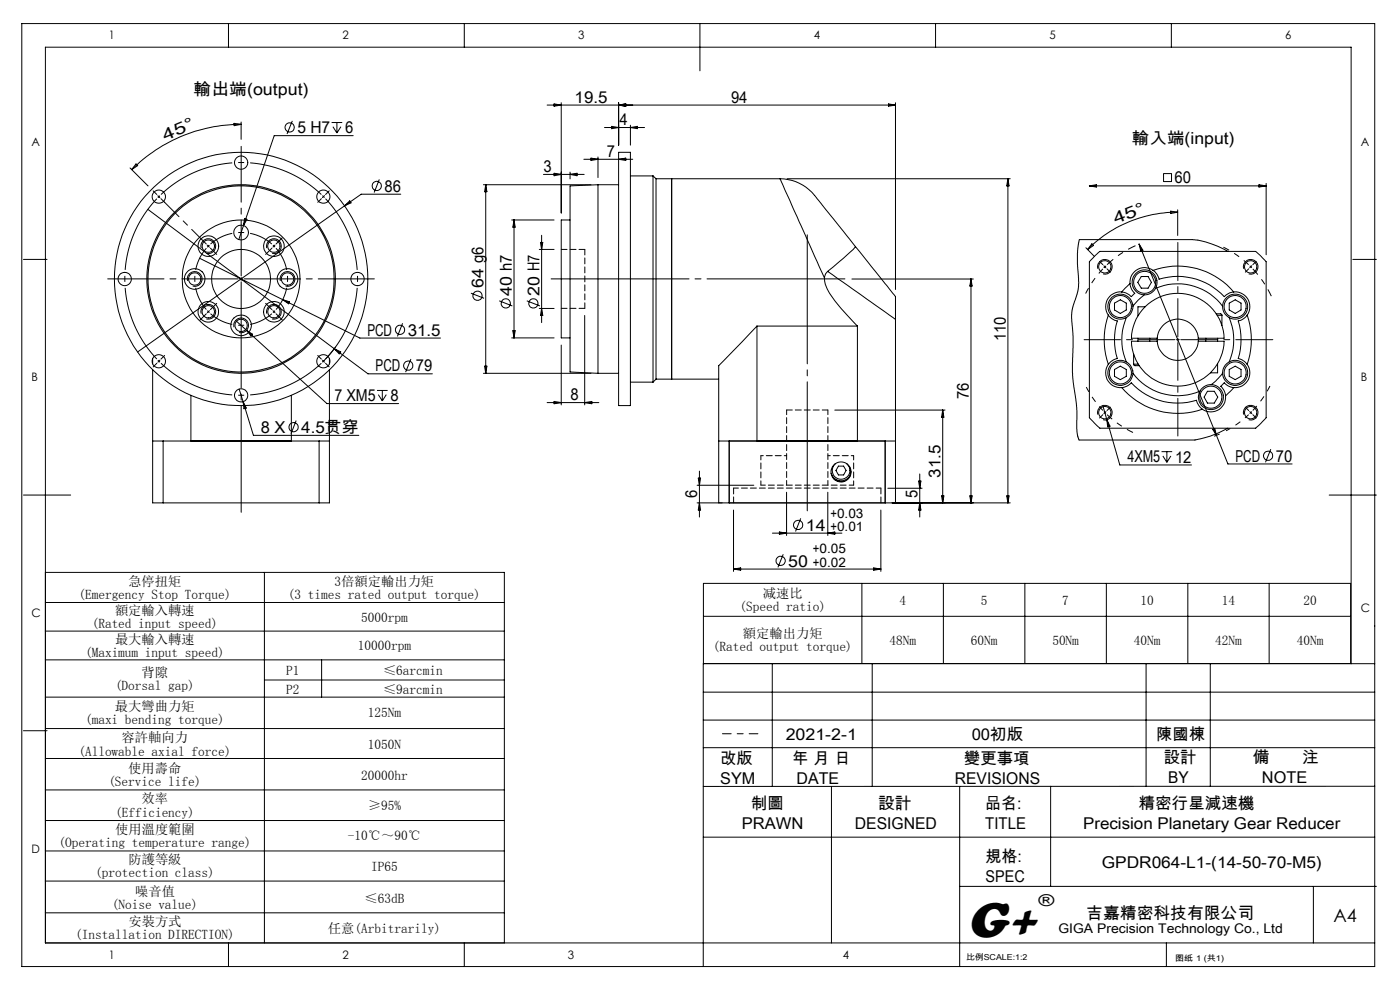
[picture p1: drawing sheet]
<svg xmlns="http://www.w3.org/2000/svg" width="297mm" height="210mm" viewBox="0 0 297 210" stroke-linecap="round" stroke-linejoin="round" font-family="sans-serif">
<g fill="none" stroke="#000" stroke-width=".21">
<path d="M4.6 5h287v200h-287zM48.5 5v5M98.5 5v5M148.5 5v10M198.5 5v5M248.5 5v5M27.6 35.6l3.8 3.8M28.9 34.8l.3 .3-1.3 .9zM49.6 26.2l1.6 .2-1.5 .3zM51.2 26.4a32.8 32.8 0 0 0-23.3 9.6M51.2 25.9v3.7M62 25.6l-1.1 2.8"/>
<path d="M70.3 26h2.3M70.6 26.9l.9 1.3M71.5 26v2.2M72.3 26.9l-.8 1.3M74.9 28.8h-16.7l-6.6 19.1M80.5 38.1l-1.1 2.7M102.6 39.2h22.8M103 39.2v40M103 39.2l.3 1.5h-.5zM115.3 37h8.6M116.1 22.3h73.9M117.5 22l1.6 .3-1.6 .2z"/>
<path d="M117.5 36.8l1.6 .2-1.6 .3zM119.1 21.8v23.4M120.9 36.5v1.5M120.9 37l1.5-.2v.5zM123.9 33.8h10.3M125.4 33.5l1.5 .3-1.5 .2zM126.9 39.2v40M126.9 39.2l-6 .2v39.5l6 .3M126.9 33.3v4.4M126.9 39.2h4.3M128.2 27h8.5M129.8 26.8l1.4 .2-1.4 .3z"/>
<path d="M131.2 32.3h2.5v53.7h-2.5zM131.2 21.8v9M131.2 22.3l1.6-.3v.5zM131.2 33.8l1.6-.3v.5zM133.7 26.6v4.2M133.7 27l1.5-.2v.5zM133.7 37.3h4.8M138.5 37.3v43.8M138.5 37.3l.7 .6M139.2 37.9v42.5M139.2 37.9h26.3M142.5 37.9v42.5z"/>
<path d="M165.5 37.9a10.4 10.4 0 0 1 8.3 4.8l7.7 9.6M165.5 37.9l9.4 21.1M167 37.9h47.3M188.5 22l1.5 .3-1.5 .2zM190 21.8v39.6M213.8 37.9v68.8M213.8 37.9l.3 1.5h-.5zM231.1 39.4h37.5M231.1 39.4l1.5-.2v.5zM246.8 36.8h1.7v1.7h-1.7zM267.1 39.2l1.5 .2-1.5 .3zM268.6 38.9v15.1"/>
<path d="M5 55h5M31.4 44.4l39.5 29.6M33.5 41.5l.4 .4M33.9 41.5l-.4 .4M39.8 59.6a1.56 1.56 0 0 1 1.4-2 1.56 1.56 0 0 1 1.7 1.7 1.56 1.56 0 0 1-2 1.4M42.3 54.8l17.7 8.8M42.7 52.6a1.56 1.56 0 0 1 1.4-1.9 1.56 1.56 0 0 1 1.6 1.7 1.56 1.56 0 0 1-1.9 1.3M44 52l.2 .2M44.2 52.2l-.2 .2M44.2 52.2l.2 .2M44.4 52l-.2 .2M51.6 47.9l-.9 2.9"/>
<path d="M51.9 46.3l.5 .2-.8 1.4zM56.6 52.6a1.56 1.56 0 0 1 1.3-1.9 1.56 1.56 0 0 1 1.7 1.6 1.56 1.56 0 0 1-1.9 1.4M59.5 59.6a1.56 1.56 0 0 1 1.3-2 1.56 1.56 0 0 1 1.7 1.7 1.56 1.56 0 0 1-1.9 1.4M73.1 43.7l-43.9 31M73.1 43.7l1.1-1.1 .3 .4zM85 41.2h-8.4l-3.5 2.5M108.5 46.7h9M109 46.7v25M109 46.7l.3 1.5h-.5zM114.4 52.9h3.1M114.7 51.4h.4l-.2 1.5zM114.9 49.9v18.5"/>
<path d="M120.9 46.7h-1.8v25h1.8M174.9 59a5.5 5.5 0 0 0 1.1 3.2 46.9 46.9 0 0 0 5.9 7M175.6 57.6l14.4 10.2M175.6 57.6l-.4 .5-.3 .9M180.7 59.2h25.8M181.5 52.3l7.9 9.9a1.79 1.79 0 0 1 .6 2v3.6M181.5 52.3a35.5 35.5 0 0 1-5.9 5.3M206 59.2v47.5M206 59.2l.2 1.5h-.5zM230.4 52.6l1.8 1.8M231.6 51.7l.4 .4-1.3 .8zM232.4 54.1l.9-.8h33.1l2 1.9 .2 .3v33.1l-1.6 1.7-.6 .5h-33.1l-1.9-1.9-.3-.3v-33.1z"/>
<path d="M232.9 57a1.56 1.56 0 0 1 1.3-2 1.56 1.56 0 0 1 1.7 1.7 1.56 1.56 0 0 1-1.9 1.4M234.2 56.4l.2 .2M234.4 56.6l-.2 .2M234.4 56.6l.2 .2M234.6 56.4l-.2 .2M241.7 51.8l18.8 46.6h13.6M241.7 51.8l.8 1.3-.5 .2zM242.1 58.7h1.5l.7 1.2-.7 1.2h-1.5l-.7-1.2zM244.6 57.4a15.5 15.5 0 0 1 17.1 4.5M244.6 57.4a3.1 3.1 0 0 0-3.3-.2 3.1 3.1 0 0 0-1.6 3M244.6 57.4a3.1 3.1 0 0 1 1.3 1.8 13.5 13.5 0 0 1 13.8 3.7 3.3 3.3 0 0 1 2-1M248.4 44.8l1.4 .2-1.4 .3z"/>
<path d="M249.8 45a26.9 26.9 0 0 0-19.1 7.9M249.8 44.5v5.4M260.5 53.3a17.1 17.1 0 0 0-6.8-2.4l-24.7-.1-.4 2.9 .2 7.1-.3 1.6-1 2.9-.2 1.4 .3 4.5-.1 8.6 .9 6.6 .1 5.1 .4 1.8h24.6a23.3 23.3 0 0 0 7-2.5M263.8 57a1.56 1.56 0 0 1 1.4-2 1.56 1.56 0 0 1 1.7 1.7 1.56 1.56 0 0 1-2 1.4M287 55h5M32.4 78.4v28.3h2.2M32.4 76.1v1.1M42.7 66.5a1.56 1.56 0 0 1 1.4-1.9 1.56 1.56 0 0 1 1.7 1.7 1.56 1.56 0 0 1-2 1.4M49.6 69.4a1.56 1.56 0 0 1 1.4-1.9 1.56 1.56 0 0 1 1.7 1.6 1.56 1.56 0 0 1-2 1.4M50 68l2.3 2.1M52.3 70.1l17.1 15.5h15.2M52.3 70.1l1.3 .8-.4 .4z"/>
<path d="M56.6 66.5a1.56 1.56 0 0 1 1.4-1.9 1.56 1.56 0 0 1 1.6 1.7 1.56 1.56 0 0 1-1.9 1.4M60 63.6l16.3 8.1h17.2M60 63.6l1.4 .4-.2 .4zM69.9 78.4v28.3h-2.2M69.9 76.1v1.1M70.9 74l7.2 5.3h13.6M70.9 74l1.4 .6-.3 .5zM71.2 73.5l-2.8 3.3M85.4 68.6l-1.1 2.8M87.2 76.2l-1.2 2.7M99.9 62.2l2.8 1.1M102.6 79.2h22.8"/>
<path d="M102.8 77.7h.5l-.3 1.5zM105.9 63.8l2.8 1.1M108.5 71.7h9M108.8 70.2h.5l-.3 1.5zM111.8 63.8l2.7 1.1M114.4 65.4h3.1M114.9 65.4l.2 1.5h-.4zM119.1 73.2v12.7M124 66.9v19M126.9 79.2h4.3M160.6 69.2l-8.1 8.4v29.1h2.2M160.6 69.2h21.3"/>
<path d="M160.6 69.2v24.3M181.9 69.2v24.3M190 67.8v38.9h-2.2M235.1 66.8a15.9 15.9 0 0 0 0 10.5M235.1 77.3a3.1 3.1 0 0 0-.1 3.4 3.1 3.1 0 0 0 3 1.5M235.1 66.8a3 3 0 0 0 1.9 1.3 13.5 13.5 0 0 0 0 8 3.5 3.5 0 0 0-1.9 1.2M236.4 64.3l1.3-.7 1.2 .7v1.4l-1.2 .8-1.3-.8zM236.4 78.4l1.3-.7 1.2 .7v1.4l-1.2 .7-1.3-.7zM238 61.9a3.1 3.1 0 0 0-3 1.6 3.1 3.1 0 0 0 .1 3.3M238.9 67.4a12 12 0 0 0 0 9.4M239.7 60.2l-1.7 1.7M239.7 60.2a3.1 3.1 0 0 0 1 2l-.7 .7a3.3 3.3 0 0 0-2-1"/>
<path d="M240.3 79.2a11.8 11.8 0 0 0 14.3 3.8M240.5 77.2l.2 .4h1M240.5 77.2h1M240.5 75.1v2.1M241.4 71.7v.7M242.7 62.5l-1.3 1.2-1.1 1.3M242.9 65.1h-1.5v1.9M243.9 71.7v.7M245.1 61.2a11.9 11.9 0 0 1 14.3 3.8M245.5 72.4a4.4 4.4 0 0 0 4.4 4 4.4 4.4 0 0 0 4.3-4M245.5 72.4h-5.5a9.8 9.8 0 0 0 9.9 9.5 9.8 9.8 0 0 0 9.8-9.5h-5.5M245.5 71.7h-5.5a9.8 9.8 0 0 1 9.9-9.5 9.8 9.8 0 0 1 9.8 9.5h-5.5"/>
<path d="M245.5 71.7a4.4 4.4 0 0 1 4.4-4 4.4 4.4 0 0 1 4.3 4M245.5 71.7v.7M254.2 71.7v.7M255.8 71.7v.7M258 66.6h1l.2 .3M258.2 66.9h1M258.3 77.1v2h-1.5M258.3 71.7v.7M259.2 66.9v2.2M259.4 79.2l-1.4 1.6-1 .8M260.8 67.4a12 12 0 0 1 0 9.4M260.8 78.4l1.2-.7 1.3 .7v1.4l-1.3 .7-1.2-.7z"/>
<path d="M260.8 64.3l1.2-.7 1.3 .7v1.4l-1.3 .8-1.2-.8zM261.7 61.9a3.1 3.1 0 0 1 3 1.6 3.1 3.1 0 0 1-.1 3.3M264.6 77.3a3.1 3.1 0 0 1 .2 3.4 3.1 3.1 0 0 1-3.1 1.5M264.6 66.8a15.9 15.9 0 0 1 0 10.5M264.6 66.8a3 3 0 0 1-1.9 1.3 13.5 13.5 0 0 1 0 8 3.5 3.5 0 0 1 1.9 1.2M32.4 93.5h2.2M34.6 93.5h33.1M34.6 93.5v13.2M40.5 83.8v9.7M50.7 82.5l.9 2.7M51.6 85.2l2.2 7.1h22.3M51.6 85.2l.6 1.4-.4 .1z"/>
<path d="M61.8 83.8v9.7M62.8 89.2l-1.1 2.8M67.7 93.5h2.2M67.7 93.5v13.2M80 82.8h2.2M80.3 83.7l.8 1.3M81.1 82.8v2.2M82 83.7l-.9 1.3M116.1 85.4h10.9M117.5 85.2l1.6 .2-1.6 .2zM124 85.4l1.6-.2v.4zM133.7 81.1h4.8"/>
<path d="M139.2 80.4l-.7 .7M139.2 80.4h13.3M148.4 99.9v9.8M152.5 93.5h2.2M154.7 93.5h33.1M154.7 93.5v13.2M177.1 87h23.4M177.2 98.3a1.87 1.87 0 0 0-.1 2.8 1.87 1.87 0 0 0 2.7 0 1.87 1.87 0 0 0-.2-2.8M177.9 98.9h1.1l.5 .9-.5 .9h-1.1l-.6-.9zM180.4 99.3v1.6M187.8 93.5v13.2M187.8 93.5h2.2"/>
<path d="M200 87v19.7M200 87l.2 1.5h-.5zM232.9 87.9a1.56 1.56 0 0 1 1.3-1.9 1.56 1.56 0 0 1 1.7 1.6 1.56 1.56 0 0 1-1.9 1.4M234 86l.8 3M234.8 89l2.8 9.6h15.2M234.8 89l.7 1.4-.5 .1zM238 82.2a15.6 15.6 0 0 0 17.1 4.6M238 82.2a3.1 3.1 0 0 0 2-1 13.4 13.4 0 0 0 13.8 3.7 3.5 3.5 0 0 0 1.3 1.9M246.4 95.8h2.3M246.7 96.7l.8 1.4M247.5 95.8v2.3M248.4 96.7l-.9 1.4"/>
<path d="M256.2 83h1.4l.7 1.2-.7 1.3h-1.4l-.8-1.3zM257.2 91l.5-.1 .4 1.4zM258.7 92.1l-1.1 .4M260 84a3.1 3.1 0 0 1-1.5 3 3.1 3.1 0 0 1-3.4-.2M261.7 82.2l-1.7 1.8M261.7 82.2a3.1 3.1 0 0 1-2-1l-.7 .7a3.1 3.1 0 0 1 1 2.1M263.8 87.9a1.56 1.56 0 0 1 1.4-1.9 1.56 1.56 0 0 1 1.7 1.7 1.56 1.56 0 0 1-2 1.3M269.6 95.3l-1.1 2.8M5 105h10M34.6 106.7h33.1M147.9 106.7h5.3M147.9 102.9h12"/>
<path d="M148.1 101.4h.5l-.2 1.5zM148.4 106.7l.2 1.5h-.5zM154.7 106.7h33.1M155.6 108.2v13M163.9 113.1h14.7M165.3 112.8l1.6 .3-1.6 .2zM166.2 117.6l-1.2 2.8M166.9 104.4v9.2M169.9 110l-1.1 2.7M175.6 104.4v9.2M175.6 113.1l1.5-.3v.5zM176.3 100.4a2.19 2.19 0 0 0 2 1.6 2.19 2.19 0 0 0 2.1-1.4"/>
<path d="M176.9 101.5l1 .6 1.1 .1M186.9 108.2v13M188.3 103.6h7.3M189.3 106.7h25M194.9 102.1h.5l-.3 1.5zM195.1 100.5v9.2M195.1 106.7l.3 1.5h-.5zM199.7 105.2h.5l-.2 1.5zM205.7 105.2h.5l-.2 1.5zM213.6 105.2h.5l-.3 1.5zM282 105h10M9.6 121.4h97.4v78.6"/>
<path d="M9.6 127.8h97.4M9.6 133.9h97.4M9.6 140h97.4M56.1 121.4v78.6M68.2 140v7.9M149.2 123.7h137.3v17h-137.3zM149.2 130.7h137.3M155.6 120.7h31.3M155.6 120.7l1.5-.2v.5zM182.8 123.7v17M185.3 120.5l1.6 .2-1.6 .3zM200.1 123.7v17"/>
<path d="M217.4 123.7v17M234.7 123.7v17M252 123.7v17M269.2 123.7v17M5 155h5M9.6 147.9h97.4M9.6 154.5h97.4M56.1 144.2h50.9M149.2 152.7h142.4M149.2 146.8h142.4M149.2 158.6h142.4M163.8 140.8v26"/>
<path d="M185 140.8v26M243.1 140.8v26M256.8 140.8v26M286.6 140.8v-130.8h-277v190h282M291.6 140.8h-142.4v64.2M9.6 160.9h97.4M9.6 167.6h97.4M9.6 174.1h97.4M149.2 177.6h142.4M176.4 166.8v33.2M203.6 166.8v38.2M222.9 166.8v21.2"/>
<path d="M291.6 166.8h-142.4M9.6 180.5h97.4M9.6 186.9h97.4M9.6 193.6h97.4M203.6 188h88.4M278.6 188v12M48.5 200v5M98.5 200v5M247.4 200v5"/>
<circle cx="51.2" cy="34.5" r="1.41"/>
<circle cx="61.5" cy="27" r=".98"/>
<circle cx="79.9" cy="39.5" r=".98"/>
<circle cx="26.5" cy="59.2" r="1.41"/>
<circle cx="33.7" cy="41.7" r="1.4"/>
<circle cx="41.3" cy="59.2" r="1.32"/>
<circle cx="41.3" cy="59.2" r="2.18"/>
<circle cx="44.2" cy="52.2" r="1.32"/>
<circle cx="44.2" cy="52.2" r="2.2"/>
<circle cx="51.1" cy="49.3" r="1.56"/>
<circle cx="51.1" cy="59.2" r="19.7"/>
<circle cx="51.1" cy="59.2" r="12.5"/>
<circle cx="51.1" cy="59.2" r="6.3"/>
<circle cx="51.2" cy="59.2" r="20"/>
<circle cx="51.2" cy="59.2" r="26.9"/>
<circle cx="58.1" cy="52.2" r="2.19"/>
<circle cx="58.1" cy="52.2" r="1.31"/>
<circle cx="61" cy="59.2" r="2.19"/>
<circle cx="61" cy="59.2" r="1.31"/>
<circle cx="68.6" cy="41.7" r="1.41"/>
<circle cx="75.8" cy="59.2" r="1.42"/>
<circle cx="234.4" cy="56.6" r="1.32"/>
<circle cx="242.8" cy="59.9" r="2.65"/>
<circle cx="242.8" cy="59.9" r="2.35"/>
<circle cx="265.3" cy="56.6" r="1.32"/>
<circle cx="33.7" cy="76.6" r="1.41"/>
<circle cx="44.2" cy="66.1" r="1.32"/>
<circle cx="44.2" cy="66.1" r="2.18"/>
<circle cx="51.2" cy="69" r="1.31"/>
<circle cx="51.2" cy="69" r="2.19"/>
<circle cx="58.1" cy="66.1" r="1.31"/>
<circle cx="58.1" cy="66.1" r="2.19"/>
<circle cx="68.6" cy="76.6" r="1.41"/>
<circle cx="84.9" cy="70" r=".98"/>
<circle cx="86.6" cy="77.5" r=".98"/>
<circle cx="101.3" cy="62.7" r=".98"/>
<circle cx="107.3" cy="64.4" r=".98"/>
<circle cx="113.2" cy="64.4" r=".98"/>
<circle cx="237.7" cy="65" r="2.67"/>
<circle cx="237.7" cy="65" r="2.35"/>
<circle cx="237.7" cy="79.1" r="2.66"/>
<circle cx="237.7" cy="79.1" r="2.34"/>
<circle cx="262" cy="65" r="2.35"/>
<circle cx="262" cy="65" r="2.66"/>
<circle cx="262" cy="79.1" r="2.34"/>
<circle cx="262" cy="79.1" r="2.65"/>
<circle cx="51.1" cy="83.8" r="1.41"/>
<circle cx="62.3" cy="90.6" r=".98"/>
<circle cx="234.4" cy="87.5" r="1.32"/>
<circle cx="256.9" cy="84.2" r="2.34"/>
<circle cx="256.9" cy="84.2" r="2.65"/>
<circle cx="265.3" cy="87.5" r="1.32"/>
<circle cx="269" cy="96.7" r=".97"/>
<circle cx="165.6" cy="119" r=".98"/>
<circle cx="169.3" cy="111.4" r=".98"/>
<circle cx="178.4" cy="100.1" r="2.13"/>
</g>
<g fill="none" stroke="#000" stroke-width=".21" stroke-dasharray="30.5 1.3 1.3 1.3" stroke-linecap="butt">
<path d="M58.1 52.2l-.2-.2M58.1 52.2l.2 .2M68.6 41.7l-.2-.2M68.6 41.7l.2 .2M265.3 56.6l-.2-.2M265.3 56.6l.3 .2M33.7 76.6l.2 .2M33.7 76.6l-.2-.2M44.2 66.1l.2 .2M44.2 66.1l-.2-.2M58.1 66.1l.2-.2M58.1 66.1l-.2 .2"/>
<path d="M68.6 76.6l.2-.2M68.6 76.6l-.2 .2M234.4 87.5l.2 .2M234.4 87.5l-.2-.2M265.3 87.5l.3-.2M265.3 87.5l-.2 .2"/>
</g>
<path d="M43.8 52.7a9.8 9.8 0 0 0 0 13M57.7 51.8a9.8 9.8 0 0 0-13 0M44.7 66.5a9.8 9.8 0 0 0 13 0M58.6 65.7a9.8 9.8 0 0 0 0-13" fill="none" stroke="#000" stroke-width=".21" stroke-dasharray="30.5 1.3 1.3 1.3" stroke-dashoffset="25.3" stroke-linecap="butt"/>
<path d="M33.3 42.1a24.7 24.7 0 0 0 0 34.1M68.2 41.3a24.7 24.7 0 0 0-34 0M34.2 77.1a24.7 24.7 0 0 0 34 0M69.1 76.2a24.7 24.7 0 0 0 0-34.1" fill="none" stroke="#000" stroke-width=".21" stroke-dasharray="30.5 1.3 1.3 1.3" stroke-dashoffset="13.6" stroke-linecap="butt"/>
<path d="M234 57a21.9 21.9 0 0 0-3.7 5.3M265.8 87.1a21.9 21.9 0 0 0 3.6-5.2" fill="none" stroke="#000" stroke-width=".21" stroke-dasharray="30.5 1.3 1.3 1.3" stroke-dashoffset="29.2" stroke-linecap="butt"/>
<path d="M234.9 56.1a21.9 21.9 0 0 1 6-4" fill="none" stroke="#000" stroke-width=".21" stroke-dasharray="30.5 1.3 1.3 1.3" stroke-dashoffset="28.7" stroke-linecap="butt"/>
<path d="M264.9 56.1a21.9 21.9 0 0 0-5.4-3.7" fill="none" stroke="#000" stroke-width=".21" stroke-dasharray="30.5 1.3 1.3 1.3" stroke-dashoffset="29.1" stroke-linecap="butt"/>
<path d="M265.8 57a21.9 21.9 0 0 1 3.9 5.8" fill="none" stroke="#000" stroke-width=".21" stroke-dasharray="30.5 1.3 1.3 1.3" stroke-dashoffset="28.9" stroke-linecap="butt"/>
<path d="M264.9 88a21.9 21.9 0 0 1-4.8 3.4" fill="none" stroke="#000" stroke-width=".21" stroke-dasharray="30.5 1.3 1.3 1.3" stroke-dashoffset="29.4" stroke-linecap="butt"/>
<path d="M234.9 88a21.9 21.9 0 0 0 5.5 3.7" fill="none" stroke="#000" stroke-width=".21" stroke-dasharray="30.5 1.3 1.3 1.3" stroke-dashoffset="29" stroke-linecap="butt"/>
<path d="M234 87.1a21.9 21.9 0 0 1-3.6-5" fill="none" stroke="#000" stroke-width=".21" stroke-dasharray="30.5 1.3 1.3 1.3" stroke-dashoffset="29.3" stroke-linecap="butt"/>
<path d="M171.3 108.4v-58.6" fill="none" stroke="#000" stroke-width=".21" stroke-dasharray="30.5 1.3 1.3 1.3" stroke-dashoffset="3.1"/>
<path d="M116.9 59.2h62.3" fill="none" stroke="#000" stroke-width=".21" stroke-dasharray="30.5 1.3 1.3 1.3" stroke-dashoffset="1.2"/>
<path d="M153.3 155.6h7.5" fill="none" stroke="#000" stroke-width=".21" stroke-dasharray="30.5 1.3 1.3 1.3" stroke-dashoffset="28.6"/>
<path d="M166.9 87v15.9M155.6 103.5h31.3M161.4 102.9h19.7M175.6 102.9v-15.9" fill="none" stroke="#000" stroke-width=".21" stroke-dasharray="1.3 .6" stroke-dashoffset=".3"/>
<path d="M124.1 52.9v12.5M166.9 87h8.7" fill="none" stroke="#000" stroke-width=".21" stroke-dasharray="1.3 .6" stroke-dashoffset=".1"/>
<path d="M161.4 96.7h5.5M175.6 96.7h5.5" fill="none" stroke="#000" stroke-width=".21" stroke-dasharray="1.3 .6" stroke-dashoffset=".8"/>
<path d="M181.1 96.7v6.2M161.4 102.9v-6.2" fill="none" stroke="#000" stroke-width=".21" stroke-dasharray="1.3 .6" stroke-dashoffset=".4"/>
<path d="M124.1 52.9h-5M119.1 65.4h5M155.6 103.5v3.2M186.9 106.7v-3.2" fill="none" stroke="#000" stroke-width=".21" stroke-dasharray="1.3 .6"/>
<path d="M43.8 51.8l-8.9-8.9" fill="none" stroke="#000" stroke-width=".21" stroke-dasharray="30.5 1.3 1.3 1.3" stroke-dashoffset="26.1"/>
<g fill="none" stroke="#000" stroke-width=".21" stroke-dasharray="30.5 1.3 1.3 1.3">
<path d="M33.3 41.3l-.8-.8M34.2 42.1l.7 .8M44.6 52.6l1.4 1.4M51.2 59.2v-.4M51.2 59.2h-.3M51.2 59.2v.3M51.2 59.2h.3M57.7 52.6l-1.3 1.4M58.1 52.2l.2-.2M58.1 52.2l-.2 .2M58.6 51.8l1.3-1.4M68.2 42.1l-.8 .8"/>
<path d="M68.6 41.7l.2-.2M68.6 41.7l-.2 .2M69.1 41.3l.7-.8M234 56.1l-.7-.7M234.8 57l.8 .7M264.9 57l-.7 .7M265.3 56.6l.3-.2M265.3 56.6l-.2 .2M265.8 56.1l.7-.7M33.3 77.1l-.8 .7M33.7 76.6l-.2 .2M33.7 76.6l.2-.2"/>
<path d="M34.2 76.2l.7-.8M43.8 66.6l-1.4 1.3M44.2 66.1l-.2 .2M44.2 66.1l.2-.2M44.6 65.7l1.4-1.3M57.7 65.7l-1.3-1.3M58.1 66.1l.2 .2M58.1 66.1l-.2-.2M58.6 66.6l1.3 1.3M68.2 76.2l-.8-.8M68.6 76.6l.2 .2M68.6 76.6l-.2-.2"/>
<path d="M69.1 77.1l.7 .7M249.9 72.1v-.4M249.9 72.1h-.3M249.9 72.1v.3M249.9 72.1h.3M234 88l-.7 .7M234.4 87.5l-.2 .2M234.4 87.5l.2-.2M234.8 87.1l.8-.7M264.9 87.1l-.7-.7M265.3 87.5l.3 .2M265.3 87.5l-.2-.2"/>
<path d="M265.8 88l.7 .7"/>
</g>
<path d="M51.2 58.5v-27.5M51.8 59.2h27.6" fill="none" stroke="#000" stroke-width=".21" stroke-dasharray="30.5 1.3 1.3 1.3" stroke-dashoffset="18.6"/>
<path d="M50.5 59.2h-27.7" fill="none" stroke="#000" stroke-width=".21" stroke-dasharray="30.5 1.3 1.3 1.3" stroke-dashoffset="18.5"/>
<path d="M51.2 59.8v48.9" fill="none" stroke="#000" stroke-width=".21" stroke-dasharray="30.5 1.3 1.3 1.3" stroke-dashoffset="7.9"/>
<path d="M249.9 71.4v-20" fill="none" stroke="#000" stroke-width=".21" stroke-dasharray="30.5 1.3 1.3 1.3" stroke-dashoffset="22.4"/>
<path d="M249.2 72.1h-19.2" fill="none" stroke="#000" stroke-width=".21" stroke-dasharray="30.5 1.3 1.3 1.3" stroke-dashoffset="22.8"/>
<path d="M249.9 72.7v19.8" fill="none" stroke="#000" stroke-width=".21" stroke-dasharray="30.5 1.3 1.3 1.3" stroke-dashoffset="22.5"/>
<path d="M250.5 72.1h19.5" fill="none" stroke="#000" stroke-width=".21" stroke-dasharray="30.5 1.3 1.3 1.3" stroke-dashoffset="22.6"/>
<text font-size="11" x="205.1" y="198.7">G+</text>
<text font-size="3.9" x="282.9" y="195.5">A4</text>
<g font-size="3.5">
<text x="41.1" y="20.1">輸出端(output)</text>
<text x="121.9" y="21.8">19.5</text>
<text x="155.1" y="21.8">94</text>
<text x="35.1" y="29.8" transform="rotate(-23 35.1 29.8)">4 5 °</text>
<text x="63.1" y="28.3">5 H7</text>
<text x="73.2" y="28.3">6</text>
<text x="131.4" y="26.5">4</text>
<text x="128.7" y="33.3">7</text>
<text x="240.1" y="30.6">輸入端(input)</text>
<text x="81.6" y="40.7">86</text>
<text x="115.3" y="36.5">3</text>
<text x="249.1" y="38.9">60</text>
<text x="236.7" y="47.6" transform="rotate(-21 236.7 47.6)">4 5 °</text>
<text x="102.6" y="61.1" transform="rotate(-90 102.6 61.1)">64 g6</text>
<text x="108.6" y="62.7" transform="rotate(-90 108.6 62.7)">40 h7</text>
<text x="114.4" y="62.7" transform="rotate(-90 114.4 62.7)">20 H7</text>
<text x="77.9" y="71.2">PCD</text>
<text x="86.5" y="71.2">31.5</text>
<text x="213.3" y="72.4" transform="rotate(-90 213.3 72.4)">110</text>
<text x="79.7" y="78.8">PCD</text>
<text x="88.2" y="78.8">79</text>
<text x="71" y="85.1">7 XM5</text>
<text x="82.8" y="85.1">8</text>
<text x="121" y="84.9">8</text>
<text x="205.5" y="84.7" transform="rotate(-90 205.5 84.7)">76</text>
<text x="55.4" y="91.9">8 X</text>
<text x="63.9" y="91.9">4.5贯穿</text>
<text x="199.5" y="101.4" transform="rotate(-90 199.5 101.4)">31.5</text>
<text x="239.2" y="98.1">4XM5</text>
<text x="249.3" y="98.1">12</text>
<text x="262.1" y="97.9">PCD</text>
<text x="270.6" y="97.9">70</text>
<text x="147.9" y="105.6" transform="rotate(-90 147.9 105.6)">6</text>
<text x="194.6" y="105.6" transform="rotate(-90 194.6 105.6)">5</text>
<text x="170.9" y="112.6">14</text>
<text x="167.2" y="120.2">50</text>
<text x="220.3" y="192.2">®</text>
<text x="230.5" y="194.8">吉嘉精密科技有限公司</text>
</g>
<g font-size="3.4">
<text x="166.7" y="157">2021-2-1</text>
<text x="206.2" y="156.9">00初版</text>
<text x="245.3" y="156.9">陳國棟</text>
<text x="246.9" y="161.8">設計</text>
<text x="265.8" y="161.8">備</text>
<text x="276.3" y="161.8">注</text>
<text x="152.8" y="162">改版</text>
<text x="152.8" y="166.3">SYM</text>
<text x="168.1" y="162">年 月 日</text>
<text x="169" y="166.3">DATE</text>
<text x="202.6" y="166.3">REVISIONS</text>
<text x="204.5" y="162">變更事項</text>
<text x="247.8" y="166.1">BY</text>
<text x="267.7" y="166.1">NOTE</text>
<text x="159.3" y="171.6">制圖</text>
<text x="186.3" y="171.6">設計</text>
<text x="209" y="171.6">品名:</text>
<text x="241.5" y="171.6">精密行星減速機</text>
<text x="157.3" y="175.9">PRAWN</text>
<text x="181.3" y="175.9">DESIGNED</text>
<text x="209" y="175.9">TITLE</text>
<text x="229.8" y="175.9">Precision Planetary Gear Reducer</text>
<text x="209.1" y="182.9">規格:</text>
<text x="233.7" y="184">GPDR064-L1-(14-50-70-M5)</text>
<text x="209.1" y="187.2">SPEC</text>
</g>
<g font-size="2.8">
<text x="176.2" y="109.8">+0.03</text>
<text x="176.2" y="112.6">+0.01</text>
<text x="172.5" y="117.4">+0.05</text>
<text x="27.2" y="124.2">急停扭矩</text>
<text x="71" y="124.2">3倍額定輸出力矩</text>
<text x="172.5" y="120.2">+0.02</text>
<text x="16.6" y="127">(Emergency Stop Torque)</text>
<text x="24.4" y="130.4">額定輸入轉速</text>
<text x="61.1" y="127">(3 times rated output torque)</text>
<text x="76.6" y="131.8">5000rpm</text>
<text x="156.9" y="129.7">(Speed ratio)</text>
<text x="161.8" y="126.8">减速比</text>
<text x="190.8" y="128.2">4</text>
<text x="208.1" y="128.2">5</text>
<text x="225.4" y="128.2">7</text>
<text x="241.9" y="128.2">10</text>
<text x="259.2" y="128.2">14</text>
<text x="276.5" y="128.2">20</text>
<text x="19.5" y="133.3">(Rated input speed)</text>
<text x="24.4" y="136.5">最大輸入轉速</text>
<text x="75.9" y="137.9">10000rpm</text>
<text x="157.6" y="135.3">額定輸出力矩</text>
<text x="188.7" y="136.7">48Nm</text>
<text x="206" y="136.7">60Nm</text>
<text x="223.3" y="136.7">50Nm</text>
<text x="240.5" y="136.7">40Nm</text>
<text x="257.8" y="136.7">42Nm</text>
<text x="275.1" y="136.7">40Nm</text>
<text x="18" y="139.3">(Maximum input speed)</text>
<text x="30" y="143.5">背隙</text>
<text x="60.7" y="143.1">P1</text>
<text x="81.3" y="143.1">≤6arcmin</text>
<text x="151.3" y="138.2">(Rated output torque)</text>
<text x="24.4" y="146.3">(Dorsal gap)</text>
<text x="60.7" y="147.2">P2</text>
<text x="81.3" y="147.2">≤9arcmin</text>
<text x="18" y="153.6">(maxi bending torque)</text>
<text x="24.4" y="150.8">最大彎曲力矩</text>
<text x="78" y="152.2">125Nm</text>
<text x="16.6" y="160.3">(Allowable axial force)</text>
<text x="25.8" y="157.5">容許軸向力</text>
<text x="78" y="158.9">1050N</text>
<text x="23" y="166.8">(Service life)</text>
<text x="27.2" y="164">使用壽命</text>
<text x="76.6" y="165.4">20000hr</text>
<text x="24.4" y="173.2">(Efficiency)</text>
<text x="30" y="170.4">效率</text>
<text x="78" y="171.8">≥95%</text>
<text x="12.4" y="179.7">(Operating temperature range)</text>
<text x="24.4" y="176.9">使用溫度範圍</text>
<text x="73.8" y="178.3">-10℃～90℃</text>
<text x="27.2" y="183.3">防護等級</text>
<text x="78.7" y="184.7">IP65</text>
<text x="20.2" y="186.1">(protection class)</text>
<text x="28.7" y="190">噪音值</text>
<text x="77.3" y="191.4">≤63dB</text>
<text x="23.7" y="192.9">(Noise value)</text>
<text x="27.2" y="196.4">安裝方式</text>
<text x="69.6" y="197.8">任意(Arbitrarily)</text>
<text x="224.5" y="197.8">GIGA Precision Technology Co., Ltd</text>
<text x="16" y="199.2">(Installation DIRECTION)</text>
</g>
<g font-size="2.5">
<text x="23.1" y="8.4">1</text>
<text x="72.7" y="8.4">2</text>
<text x="122.7" y="8.4">3</text>
<text x="172.7" y="8.4">4</text>
<text x="222.7" y="8.4">5</text>
<text x="272.7" y="8.4">6</text>
<text x="6.7" y="30.9">A</text>
<text x="288.7" y="30.9">A</text>
<text x="6.7" y="80.9">B</text>
<text x="288.7" y="80.9">B</text>
<text x="6.7" y="130.9">C</text>
<text x="288.7" y="129.9">C</text>
<text x="6.7" y="180.9">D</text>
<text x="23.1" y="203.4">1</text>
<text x="72.7" y="203.4">2</text>
<text x="120.5" y="203.4">3</text>
<text x="178.8" y="203.4">4</text>
</g>
<g font-size="1.7">
<text x="204.9" y="203.7">比例SCALE:1:2</text>
<text x="249.3" y="203.8">图纸 1 (共1)</text>
</g>
</svg>
